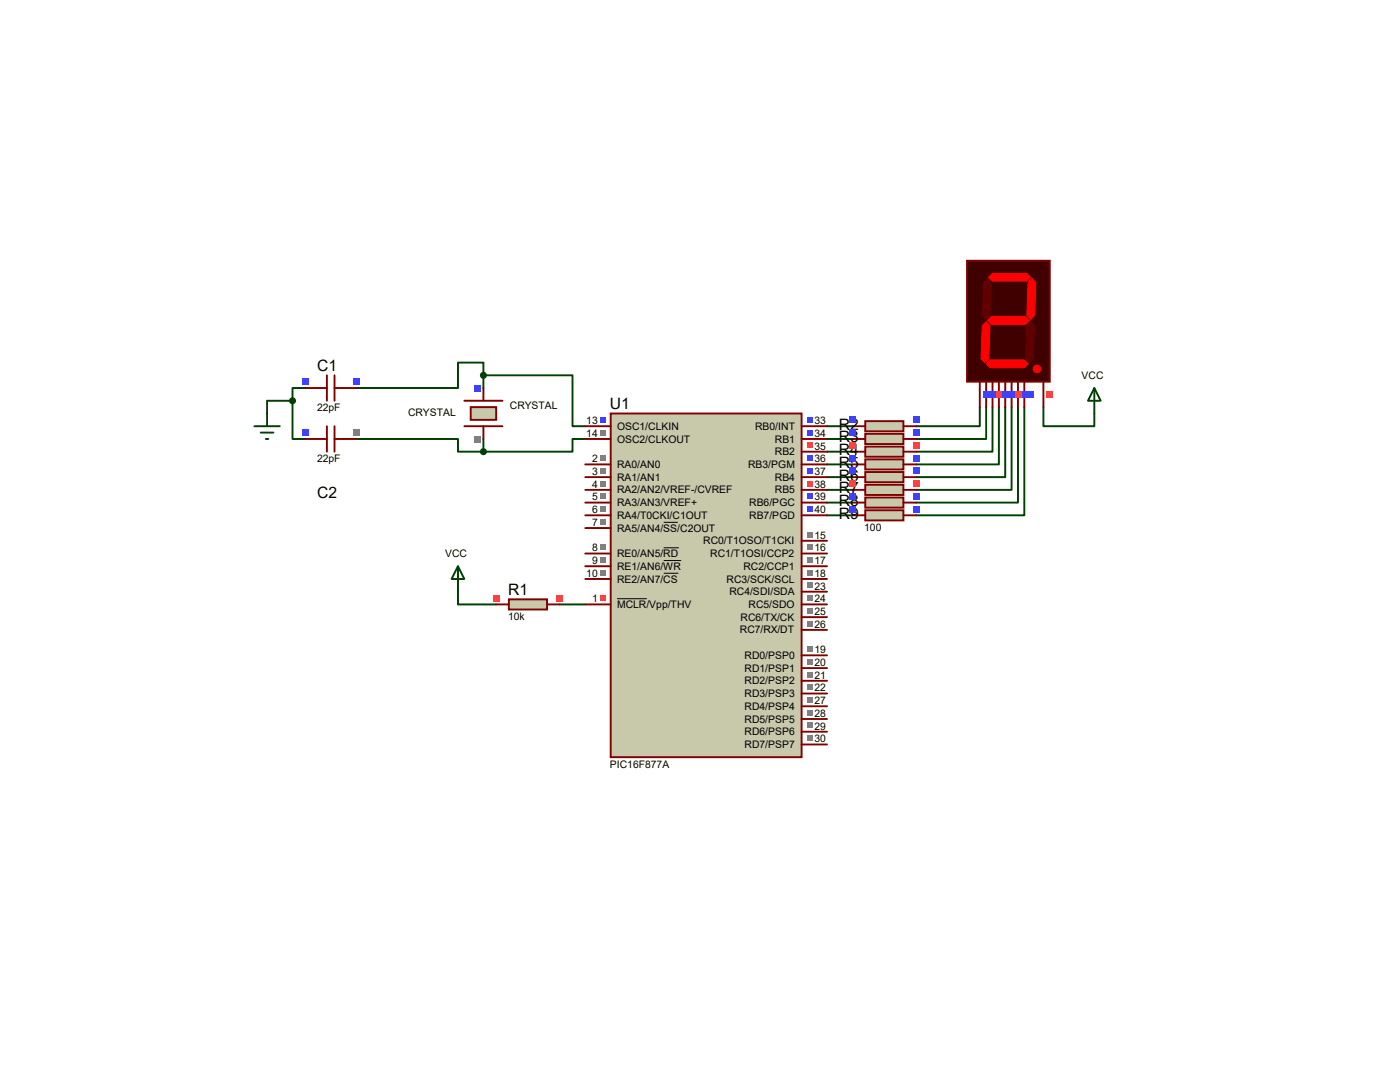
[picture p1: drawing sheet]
<svg xmlns="http://www.w3.org/2000/svg" width="279mm" height="216mm" viewBox="0 0 279 216" stroke-linecap="round" stroke-linejoin="round" font-family="sans-serif">
<g fill="none" stroke="#004000" stroke-width=".38">
<path d="M58.4 80v7.6h2.5M58.4 80h-5.1v2.5M60.9 77.4h-2.5v2.6M96.5 74.9h17.8v10.1h2.5M96.5 74.9v-2.6h-5.1v5.1h-20.3M96.5 74.9v2.5M71.1 87.6h20.3v2.5h5.1M96.5 87.6v2.5M116.8 87.6h-2.5v2.5h-17.8M165.1 85h5M165.1 87.6h5M165.1 90.1h5"/>
<path d="M165.1 92.7h5M165.1 95.2h5M165.1 97.7h5M195.5 81.2v3.8h-12.7M196.8 81.2v6.4h-14M198.1 81.2v8.9h-15.3M199.3 81.2v11.5h-16.5M200.6 81.2v14h-17.8M201.9 81.2v16.5h-19.1M203.2 81.2v19.1h-20.4M204.4 81.2v21.6h-21.6M208.2 81.2v3.8h10.2v-2.5"/>
<path d="M91.4 118.1v2.5h7.6M165.1 100.3h5M165.1 102.8h5M111.7 120.6h5.1"/>
</g>
<path d="M121.9 82.5h38.1v68.6h-38.1z" fill="#c8c8aa" stroke="#800000" stroke-width=".38"/>
<g fill="none" stroke="#800000" stroke-width=".38">
<path d="M116.8 92.7h5.1M116.8 95.2h5.1M116.8 97.7h5.1M116.8 85h5.1M116.8 87.6h5.1M160 92.7h5.1M160 95.2h5.1M160 97.7h5.1M160 85h5.1M160 87.6h5.1M160 90.1h5.1M116.8 102.8h5.1"/>
<path d="M116.8 105.4h5.1M116.8 110.4h5.1M116.8 113h5.1M116.8 115.5h5.1M116.8 100.3h5.1M160 102.8h5.1M160 110.4h5.1M160 113h5.1M160 115.5h5.1M160 100.3h5.1M160 118.1h5.1M160 107.9h5.1"/>
<path d="M116.8 120.6h5.1M160 130.8h5.1M160 133.3h5.1M160 138.4h5.1M160 135.8h5.1M160 125.7h5.1M160 123.1h5.1M160 120.6h5.1M160 148.5h5.1M160 146h5.1M160 143.5h5.1M160 140.9h5.1"/>
</g>
<path d="M123.1 119.5h6M132.5 104.2h2.8M132.5 109.3h3M132.5 111.8h3.4M132.5 114.4h2.9" fill="none" stroke="#000" stroke-width=".2"/>
<g fill="#808080">
<path d="M119.7 90.9h1.1v1h-1.1z"/>
<path d="M119.7 93.4h1.1v1.1h-1.1z"/>
<path d="M119.7 96h1.1v1h-1.1z"/>
<path d="M119.7 101h1.1v1.1h-1.1z"/>
<path d="M119.7 103.6h1.1v1h-1.1z"/>
<path d="M119.7 108.7h1.1v1h-1.1z"/>
<path d="M119.7 111.2h1.1v1.1h-1.1z"/>
<path d="M119.7 113.7h1.1v1.1h-1.1z"/>
</g>
<path d="M119.7 83.3h1.1v1h-1.1z" fill="#4040ff"/>
<g fill="#808080">
<path d="M119.7 85.8h1.1v1.1h-1.1z"/>
<path d="M161.1 108.7h1.1v1h-1.1z"/>
<path d="M161.1 111.2h1.1v1.1h-1.1z"/>
<path d="M161.1 113.7h1.1v1.1h-1.1z"/>
<path d="M161.1 129h1.1v1h-1.1z"/>
<path d="M161.1 131.5h1.1v1.1h-1.1z"/>
</g>
<g fill="#4040ff">
<path d="M161.1 101h1.1v1.1h-1.1z"/>
<path d="M161.1 98.5h1.1v1.1h-1.1z"/>
</g>
<path d="M161.1 96h1.1v1h-1.1z" fill="#ff4040"/>
<g fill="#4040ff">
<path d="M161.1 93.4h1.1v1.1h-1.1z"/>
<path d="M161.1 90.9h1.1v1h-1.1z"/>
</g>
<path d="M161.1 88.3h1.1v1.1h-1.1z" fill="#ff4040"/>
<g fill="#4040ff">
<path d="M161.1 85.8h1.1v1.1h-1.1z"/>
<path d="M161.1 83.3h1.1v1h-1.1z"/>
</g>
<g fill="#808080">
<path d="M161.1 146.8h1.1v1h-1.1z"/>
<path d="M161.1 144.2h1.1v1.1h-1.1z"/>
<path d="M161.1 141.7h1.1v1h-1.1z"/>
<path d="M161.1 139.1h1.1v1.1h-1.1z"/>
<path d="M161.1 136.6h1.1v1.1h-1.1z"/>
<path d="M161.1 134.1h1.1v1h-1.1z"/>
<path d="M161.1 123.9h1.1v1.1h-1.1z"/>
<path d="M161.1 121.4h1.1v1h-1.1z"/>
<path d="M161.1 118.8h1.1v1.1h-1.1z"/>
<path d="M161.1 116.3h1.1v1h-1.1z"/>
<path d="M119.7 98.5h1.1v1.1h-1.1z"/>
<path d="M161.1 106.1h1.1v1.1h-1.1z"/>
</g>
<path d="M119.7 118.8h1.1v1.1h-1.1z" fill="#ff4040"/>
<path d="M92.7 80h7.6M92.7 85h7.6" fill="none" stroke="#800000" stroke-width=".38"/>
<path d="M93.9 81.2h5.1v2.6h-5.1z" fill="#c8c8aa" stroke="#800000" stroke-width=".38"/>
<path d="M96.5 77.4v2.6M96.5 85v2.6" fill="none" stroke="#800000" stroke-width=".38"/>
<path d="M94.6 76.8h1.3v1.3h-1.3z" fill="#4040ff"/>
<path d="M94.6 87h1.3v1.3h-1.3z" fill="#808080"/>
<path d="M60.9 77.4h4.3M65.2 74.9v5.1M66.8 74.9v5.1M66.8 77.4h4.3" fill="none" stroke="#800000" stroke-width=".38"/>
<g fill="#4040ff">
<path d="M70.4 75.5h1.4v1.3h-1.4z"/>
<path d="M60.3 75.5h1.3v1.3h-1.3z"/>
</g>
<path d="M60.9 87.6h4.3M65.2 85v5.1M66.8 85v5.1M66.8 87.6h4.3" fill="none" stroke="#800000" stroke-width=".38"/>
<path d="M70.4 85.7h1.4v1.3h-1.4z" fill="#808080"/>
<path d="M60.3 85.7h1.3v1.3h-1.3z" fill="#4040ff"/>
<g fill="#004000" stroke="#004000" stroke-width=".38">
<circle cx="96.5" cy="74.9" r=".51"/>
<circle cx="96.5" cy="90.1" r=".51"/>
<circle cx="58.4" cy="80" r=".51"/>
</g>
<path d="M50.8 85h5M52 86.3h2.6M53 87.6h.6M53.3 82.5v2.5" fill="none" stroke="#004000" stroke-width=".38"/>
<path d="M101.6 119.6h7.6v2h-7.6z" fill="#c8c8aa" stroke="#800000" stroke-width=".38"/>
<path d="M99 120.6h2.6M109.2 120.6h2.5" fill="none" stroke="#800000" stroke-width=".38"/>
<g fill="#ff4040">
<path d="M98.4 118.7h1.3v1.3h-1.3z"/>
<path d="M111.1 118.7h1.3v1.3h-1.3z"/>
</g>
<path d="M91.4 113l1.3 2.5h-2.6zM91.4 113v5.1" fill="none" stroke="#004000" stroke-width=".38"/>
<path d="M193 52h16.5v24.2h-16.5z" fill="#400000" stroke="#800000" stroke-width=".38"/>
<g fill="#600000" stroke="#600000" stroke-width=".2">
<path d="M198.1 54.6h6.8l.8 .7-.8 .8h-6.8l-.8-.8z"/>
<path d="M205.2 56.3l.8-.7 .7 .7-.2 6.6-.8 .8-.8-.8z"/>
<path d="M197.1 64l.7-.8h6.9l.7 .8-.7 .7h-6.9z"/>
<path d="M196.3 56.3l.8-.7 .7 .7-.2 6.6-.8 .8-.8-.8z"/>
<path d="M204.9 65l.8-.8 .8 .8-.3 6.6-.8 .7-.7-.7z"/>
<path d="M196.8 72.6l.8-.8h6.8l.8 .8-.8 .8h-6.8z"/>
<path d="M196 65l.8-.8 .8 .8-.3 6.6-.7 .7-.8-.7z"/>
<circle cx="207" cy="73.6" r=".76"/>
</g>
<g fill="#f00" stroke="#f00" stroke-width=".2">
<path d="M198.1 54.6h6.8l.8 .7-.8 .8h-6.8l-.8-.8z"/>
<path d="M205.2 56.3l.8-.7 .7 .7-.2 6.6-.8 .8-.8-.8z"/>
<path d="M196.8 72.6l.8-.8h6.8l.8 .8-.8 .8h-6.8z"/>
<path d="M196 65l.8-.8 .8 .8-.3 6.6-.7 .7-.8-.7z"/>
<path d="M197.1 64l.7-.8h6.9l.7 .8-.7 .7h-6.9z"/>
<circle cx="207" cy="73.6" r=".76"/>
</g>
<path d="M195.5 76.2v5M196.8 76.2v5M198.1 76.2v5M199.3 76.2v5M200.6 76.2v5M201.9 76.2v5M203.2 76.2v5M204.4 76.2v5M208.2 76.2v5" fill="none" stroke="#800000" stroke-width=".38"/>
<path d="M196.2 78.1h1.3v1.3h-1.3z" fill="#4040ff"/>
<path d="M198.7 78.1h1.3v1.3h-1.3z" fill="#ff4040"/>
<g fill="#4040ff">
<path d="M201.3 78.1h1.3v1.3h-1.3z"/>
<path d="M203.8 78.1h1.3v1.3h-1.3z"/>
</g>
<path d="M208.9 78.1h1.3v1.3h-1.3z" fill="#ff4040"/>
<g fill="#4040ff">
<path d="M197.4 78.1h1.4v1.3h-1.4z"/>
<path d="M200 78.1h1.3v1.3h-1.3z"/>
</g>
<path d="M202.5 78.1h1.3v1.3h-1.3z" fill="#ff4040"/>
<path d="M205.1 78.1h1.3v1.3h-1.3z" fill="#4040ff"/>
<path d="M172.7 84h7.6v2.1h-7.6z" fill="#c8c8aa" stroke="#800000" stroke-width=".38"/>
<path d="M170.1 85h2.6M180.3 85h2.5" fill="none" stroke="#800000" stroke-width=".38"/>
<g fill="#4040ff">
<path d="M169.5 83.1h1.3v1.4h-1.3z"/>
<path d="M182.2 83.1h1.3v1.4h-1.3z"/>
</g>
<path d="M172.7 86.6h7.6v2h-7.6z" fill="#c8c8aa" stroke="#800000" stroke-width=".38"/>
<path d="M170.1 87.6h2.6M180.3 87.6h2.5" fill="none" stroke="#800000" stroke-width=".38"/>
<g fill="#4040ff">
<path d="M169.5 85.7h1.3v1.3h-1.3z"/>
<path d="M182.2 85.7h1.3v1.3h-1.3z"/>
</g>
<path d="M172.7 89.1h7.6v2h-7.6z" fill="#c8c8aa" stroke="#800000" stroke-width=".38"/>
<path d="M170.1 90.1h2.6M180.3 90.1h2.5" fill="none" stroke="#800000" stroke-width=".38"/>
<g fill="#ff4040">
<path d="M169.5 88.2h1.3v1.3h-1.3z"/>
<path d="M182.2 88.2h1.3v1.3h-1.3z"/>
</g>
<path d="M172.7 91.7h7.6v2h-7.6z" fill="#c8c8aa" stroke="#800000" stroke-width=".38"/>
<path d="M170.1 92.7h2.6M180.3 92.7h2.5" fill="none" stroke="#800000" stroke-width=".38"/>
<g fill="#4040ff">
<path d="M169.5 90.8h1.3v1.3h-1.3z"/>
<path d="M182.2 90.8h1.3v1.3h-1.3z"/>
</g>
<path d="M172.7 94.2h7.6v2h-7.6z" fill="#c8c8aa" stroke="#800000" stroke-width=".38"/>
<path d="M170.1 95.2h2.6M180.3 95.2h2.5" fill="none" stroke="#800000" stroke-width=".38"/>
<g fill="#4040ff">
<path d="M169.5 93.3h1.3v1.3h-1.3z"/>
<path d="M182.2 93.3h1.3v1.3h-1.3z"/>
</g>
<path d="M172.7 96.7h7.6v2.1h-7.6z" fill="#c8c8aa" stroke="#800000" stroke-width=".38"/>
<path d="M170.1 97.7h2.6M180.3 97.7h2.5" fill="none" stroke="#800000" stroke-width=".38"/>
<g fill="#ff4040">
<path d="M169.5 95.8h1.3v1.4h-1.3z"/>
<path d="M182.2 95.8h1.3v1.4h-1.3z"/>
</g>
<path d="M172.7 99.3h7.6v2h-7.6z" fill="#c8c8aa" stroke="#800000" stroke-width=".38"/>
<path d="M170.1 100.3h2.6M180.3 100.3h2.5" fill="none" stroke="#800000" stroke-width=".38"/>
<g fill="#4040ff">
<path d="M169.5 98.4h1.3v1.3h-1.3z"/>
<path d="M182.2 98.4h1.3v1.3h-1.3z"/>
</g>
<path d="M172.7 101.8h7.6v2h-7.6z" fill="#c8c8aa" stroke="#800000" stroke-width=".38"/>
<path d="M170.1 102.8h2.6M180.3 102.8h2.5" fill="none" stroke="#800000" stroke-width=".38"/>
<g fill="#4040ff">
<path d="M169.5 100.9h1.3v1.3h-1.3z"/>
<path d="M182.2 100.9h1.3v1.3h-1.3z"/>
</g>
<path d="M218.4 77.4l1.3 2.6h-2.6zM218.4 77.4v5.1" fill="none" stroke="#004000" stroke-width=".38"/>
<g font-size="3.1">
<text x="63.3" y="74">C1</text>
<text x="121.7" y="81.7">U1</text>
<text x="167.4" y="85.7">R2</text>
<text x="167.4" y="88.3">R3</text>
<text x="167.4" y="90.8">R4</text>
<text x="167.4" y="93.3">R5</text>
<text x="167.4" y="95.9">R6</text>
<text x="63.3" y="99.4">C2</text>
<text x="167.4" y="98.4">R7</text>
<text x="167.4" y="101">R8</text>
<text x="167.4" y="103.5">R9</text>
<text x="101.4" y="118.7">R1</text>
</g>
<g font-size="2.1">
<text x="215.9" y="75.6">VCC</text>
<text x="63.3" y="82.1">22pF</text>
<text x="81.5" y="83">CRYSTAL</text>
<text x="101.8" y="81.7">CRYSTAL</text>
<text x="117" y="84.6">13</text>
<text x="117" y="87.2">14</text>
<text x="123.2" y="85.8">OSC1/CLKIN</text>
<text x="123.2" y="88.3">OSC2/CLKOUT</text>
<text x="150.7" y="85.8">RB0/INT</text>
<text x="154.6" y="88.3">RB1</text>
<text x="162.5" y="89.7">35</text>
<text x="162.5" y="87.2">34</text>
<text x="162.5" y="84.6">33</text>
<text x="172.5" y="88.2">100</text>
<text x="63.3" y="92.2">22pF</text>
<text x="118.2" y="92.2">2</text>
<text x="118.2" y="94.8">3</text>
<text x="123.2" y="93.4">RA0/AN0</text>
<text x="123.2" y="95.9">RA1/AN1</text>
<text x="149.3" y="93.4">RB3/PGM</text>
<text x="154.6" y="95.9">RB4</text>
<text x="154.6" y="90.8">RB2</text>
<text x="162.5" y="94.8">37</text>
<text x="162.5" y="92.2">36</text>
<text x="172.5" y="90.7">100</text>
<text x="172.5" y="93.3">100</text>
<text x="172.5" y="95.8">100</text>
<text x="118.2" y="97.3">4</text>
<text x="118.2" y="99.9">5</text>
<text x="123.2" y="98.5">RA2/AN2/VREF-/CVREF</text>
<text x="123.2" y="101">RA3/AN3/VREF+</text>
<text x="149.5" y="101">RB6/PGC</text>
<text x="154.6" y="98.5">RB5</text>
<text x="162.5" y="99.9">39</text>
<text x="162.5" y="97.3">38</text>
<text x="172.5" y="98.3">100</text>
<text x="172.5" y="100.9">100</text>
<text x="118.2" y="102.4">6</text>
<text x="118.2" y="104.9">7</text>
<text x="123.2" y="103.5">RA4/T0CKI/C1OUT</text>
<text x="123.2" y="106.1">RA5/AN4/SS/C2OUT</text>
<text x="149.5" y="103.5">RB7/PGD</text>
<text x="162.5" y="102.4">40</text>
<text x="162.5" y="107.5">15</text>
<text x="172.5" y="103.4">100</text>
<text x="172.5" y="106">100</text>
<text x="88.9" y="111.2">VCC</text>
<text x="118.2" y="110">8</text>
<text x="118.2" y="112.6">9</text>
<text x="123.2" y="111.2">RE0/AN5/RD</text>
<text x="123.2" y="113.7">RE1/AN6/WR</text>
<text x="140.3" y="108.6">RC0/T1OSO/T1CKI</text>
<text x="141.7" y="111.2">RC1/T1OSI/CCP2</text>
<text x="148.4" y="113.7">RC2/CCP1</text>
<text x="162.5" y="110">16</text>
<text x="162.5" y="112.6">17</text>
<text x="117" y="115.1">10</text>
<text x="123.2" y="116.2">RE2/AN7/CS</text>
<text x="145" y="116.2">RC3/SCK/SCL</text>
<text x="145.6" y="118.8">RC4/SDI/SDA</text>
<text x="162.5" y="115.1">18</text>
<text x="162.5" y="117.6">23</text>
<text x="101.4" y="123.7">10k</text>
<text x="118.2" y="120.2">1</text>
<text x="123.2" y="121.3">MCLR/Vpp/THV</text>
<text x="147.8" y="123.9">RC6/TX/CK</text>
<text x="149.4" y="121.3">RC5/SDO</text>
<text x="162.5" y="125.3">26</text>
<text x="162.5" y="122.7">25</text>
<text x="162.5" y="120.2">24</text>
<text x="147.7" y="126.4">RC7/RX/DT</text>
<text x="148.6" y="131.5">RD0/PSP0</text>
<text x="162.5" y="130.3">19</text>
<text x="148.6" y="134">RD1/PSP1</text>
<text x="148.6" y="136.6">RD2/PSP2</text>
<text x="162.5" y="132.9">20</text>
<text x="162.5" y="138">22</text>
<text x="162.5" y="135.4">21</text>
<text x="148.6" y="141.6">RD4/PSP4</text>
<text x="148.6" y="139.1">RD3/PSP3</text>
<text x="162.5" y="143">28</text>
<text x="162.5" y="140.5">27</text>
<text x="148.6" y="149.3">RD7/PSP7</text>
<text x="148.6" y="146.7">RD6/PSP6</text>
<text x="148.6" y="144.2">RD5/PSP5</text>
<text x="162.5" y="148.1">30</text>
<text x="162.5" y="145.6">29</text>
<text x="121.7" y="153.2">PIC16F877A</text>
</g>
</svg>
